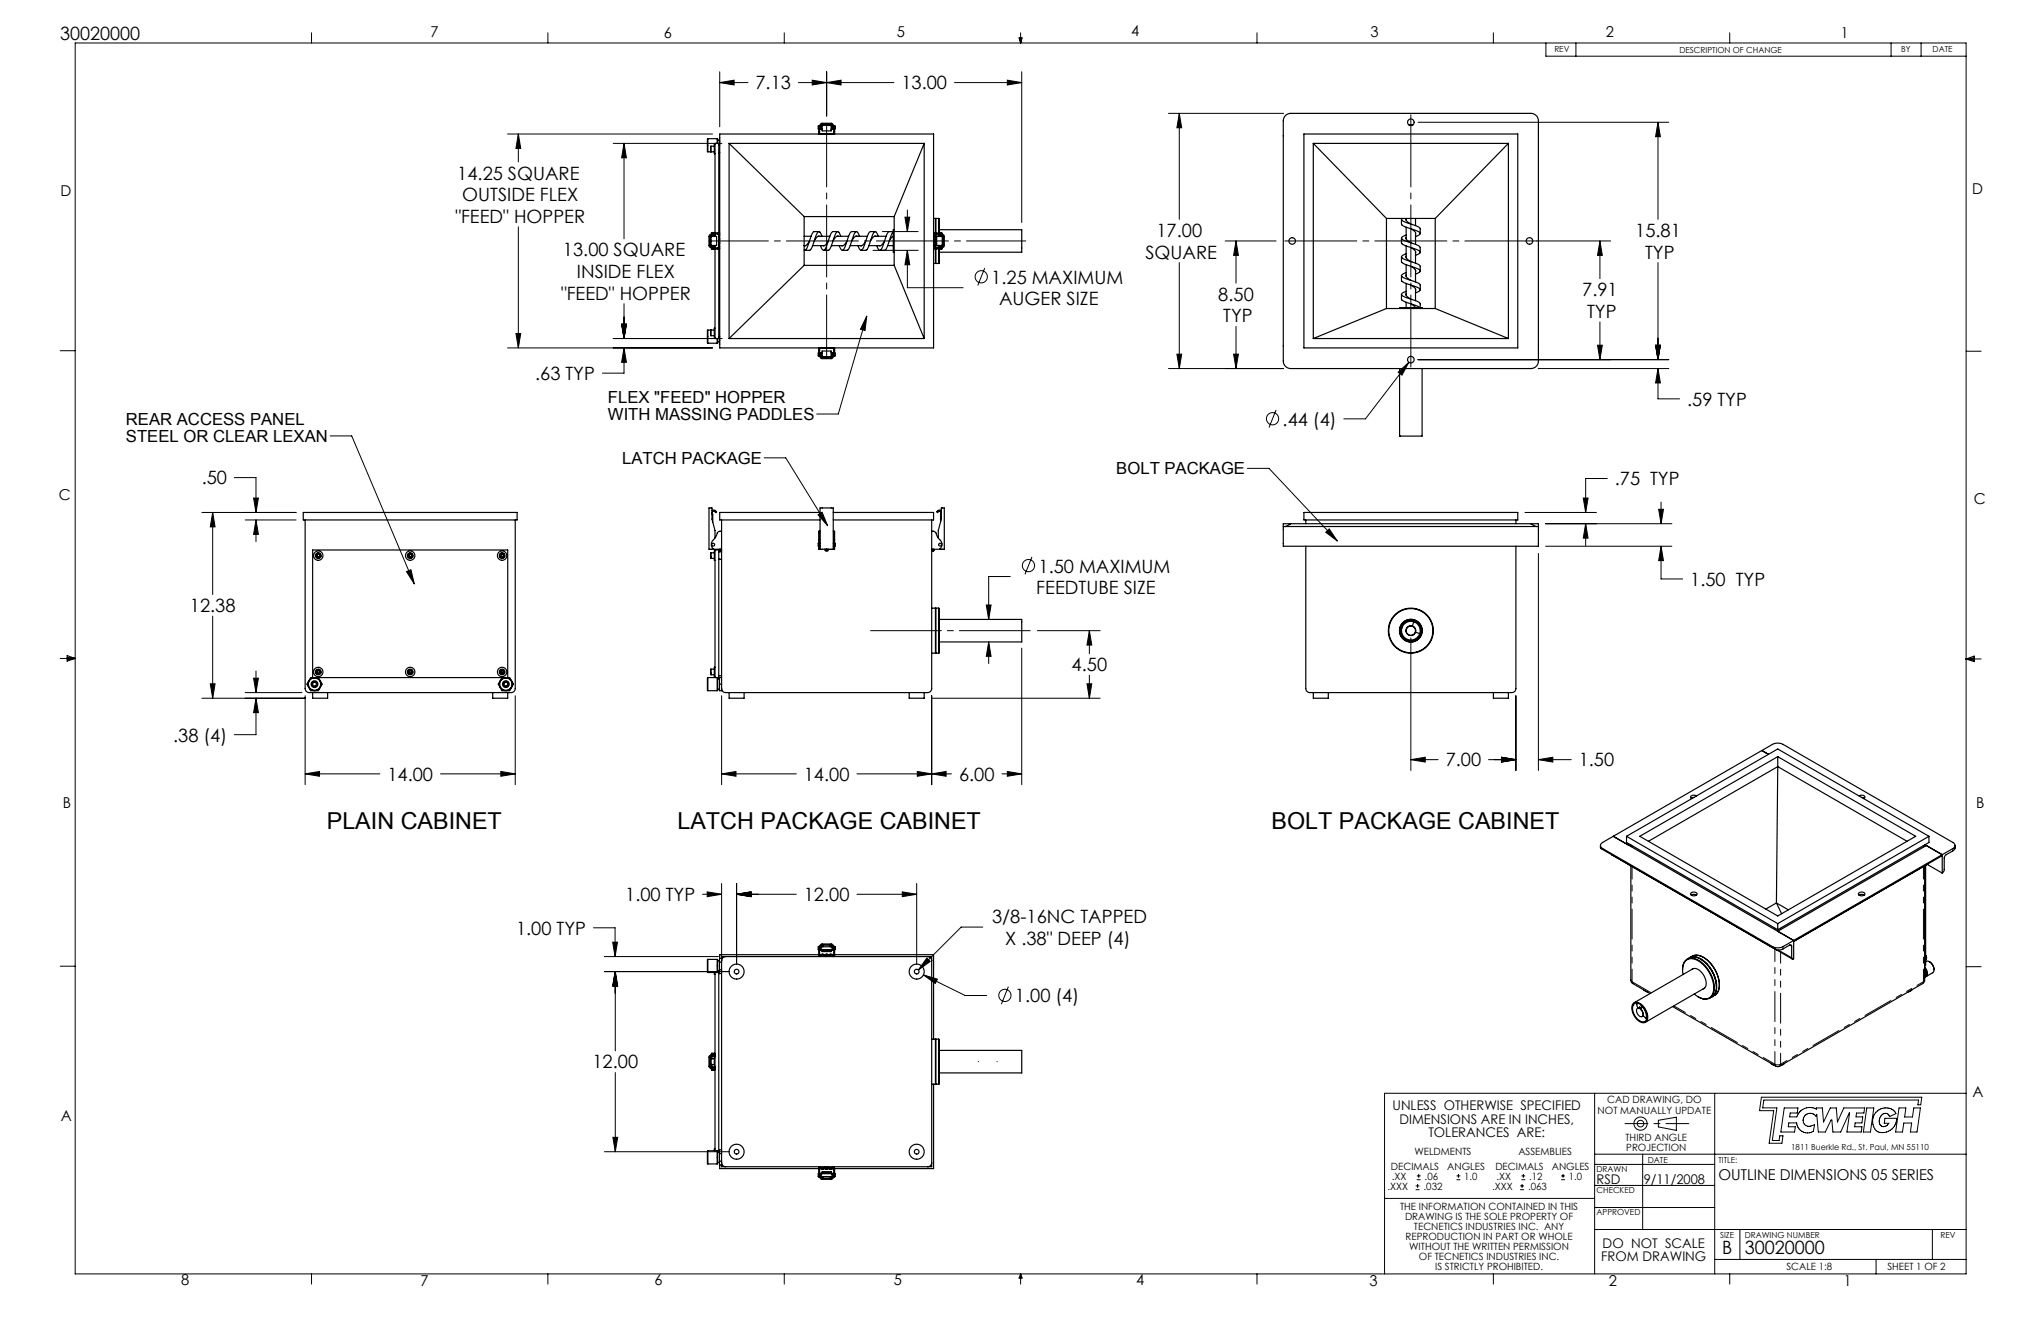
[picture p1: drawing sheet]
<svg xmlns="http://www.w3.org/2000/svg" width="432mm" height="279mm" viewBox="0 0 432 279" stroke-linecap="round" stroke-linejoin="round" font-family="sans-serif">
<g fill="none" stroke="#000" stroke-width=".21">
<path d="M15.9 9.1h400.1v260.3h-400.1zM65.9 6.9v2.2M115.9 6.9v2.2M152.3 17.5l3-.5v1zM152.3 15.2v11.6M152.3 17.5h5.9M165.9 6.9v2.2M168.9 17.5h20.2M171.8 17l3.1 .5-3.1 .5zM174.9 17.5l3-.5v1zM174.9 15.2v9.3M201.9 17.5h14.3"/>
<path d="M213.1 17l3.1 .5-3.1 .5zM215.6 8h.6l-.3 1.1zM215.7 8l.2 1.1M215.9 6.9v2.2M216.1 8l-.2 1.1M216.2 15.2v31.9M265.9 6.9v2.2M315.9 6.9v2.2M327.1 9.1v2.8h88.9M333.4 9.1v2.8M365.9 6.9v2.2M400.1 9.1v2.8"/>
<path d="M406.4 9.1v2.8M107.4 28.3h43.3M109.7 28.3l.5 3.1h-1zM109.7 28.3v6M129.7 30.3h23M132 30.3l.5 3.1h-1zM132 30.3v20.2M247.2 24h24.4M249.5 24l.5 3h-1zM249.5 24v22.4M300 25.9h53.1M350.8 25.9l.5 3h-1z"/>
<path d="M350.8 25.9v20.5M109.7 48v25.6M184.7 52.9h9.5M186.7 49h7.5M191.5 45.9h1l-.5 3.1zM192 52.9l.5 3.1h-1zM192 52.9v8h11.8M192 44.4v4.6M208.3 56.7l-1.4 3.7M249.5 55.5v22.5M259.2 51h10.8M261.5 51l.5 3h-1z"/>
<path d="M261.5 51v8.9M325.1 51h15.7M338.5 51l.5 3h-1zM338.5 51v7.9M350.8 55.5v20.6M12.7 74.2h3.2M107.4 73.6h43.3M109.2 70.5h1l-.5 3.1zM129.7 71.6h23M131.5 68.6h1l-.5 3zM132 73.6l.5 3h-1zM132 64.2v7.4"/>
<path d="M132 73.6v5.3h-4.6M183.4 66.8l-.4 3.1-1-.3zM183.4 66.8l-6.1 20.8h-4.5M247.2 78h24.4M249 74.9h1l-.5 3.1zM261 74.9h1l-.5 3.1zM261.5 69v9M295.8 78.7l2.3-2.1-1.5 2.7zM298.1 76.6l-9.2 12h-4.6M300 76.1h53.1M325.4 78h27.7M338 73h1l-.5 3.1z"/>
<path d="M338.5 68.1v8M350.3 73h1l-.5 3.1zM350.8 78l.5 3h-1zM350.8 78v6.4h4.5M416 74.3h3.1M69.8 92.2h4.6l13.3 31.3M161.7 96.8h4.5l8.9 14.4M263.9 99.1h4.6l14.4 15.3M270 86.7l-1.5 3.7M42.7 108.4h19.9M45 108.4l.5 3h-1zM45 108.4v17.3"/>
<path d="M49.6 101h4.6v7.4M51.9 110h10.7M53.7 105.3h1l-.5 3.1zM54.2 110l.5 3h-1zM54.2 110v4.5M173.1 108.9l.8-.6 1.2 2.9zM218.3 117.8l-1.5 3.7M280.5 112.6l.7-.7 1.7 2.5zM322.6 108.4h15.2M325.5 117.1v45.9M327 110.8h26.7M327 115.5h26.7"/>
<path d="M335 105.3h1l-.5 3.1zM335.5 110.8l.5 3h-1zM335.5 110.8v4.5M340 101.2h-4.5v7.2M350.9 107.7h1l-.5 3.1zM351.4 115.5l.5 3.1h-1zM351.4 115.5v7h4.6M351.4 106.2v4.6M12.7 139.3h3.2M14.2 139l1.7 .3M14.2 138.7l1.7 .6-1.7 .5zM15.9 139.3l-1.7 .2"/>
<path d="M45 130.3v17.4M86 120.9l.9-.4 .8 3zM208.7 128h1l-.5 3zM209.2 135.8l.5 3h-1zM209.2 135.8v4.5M213.7 121.9h-4.5v9.1M216.2 137.1v28.9M219.5 133.4h13.3M230.5 133.4l.5 3h-1zM230.5 133.4v4.8M298.5 134.9v28.1M416 139.4h3.1"/>
<path d="M416 139.4l1.7-.6v1.1zM416 139.4l1.7 .2M417.7 139.1l-1.7 .3M42.7 147.7h21.9M44.5 144.6h1l-.5 3.1zM51.9 146.5h12M53.7 143.4h1l-.5 3.1zM54.2 147.7l.5 3h-1zM54.2 147.7v7.7h-4.6M54.2 141.9v4.6M64.6 147.2v18.8M109 147.2v18.8"/>
<path d="M152.7 147.2v18.8M197 147.7h35.8M197.1 147.2v18.8M230 144.6h1l-.5 3.1zM230.5 142.8v4.9M320.7 147.2v15.8M64.6 163.7l3-.5v1zM64.6 163.7h15.8M93.2 163.7h15.8M106 163.2l3 .5-3 .5zM152.7 163.7l3-.5v1zM152.7 163.7h15.8"/>
<path d="M181.3 163.7h20M194.1 163.2l3 .5-3 .5zM197.1 163.7l3.1-.5v1zM212 163.7h4.2M213.1 163.2l3.1 .5-3.1 .5zM298.5 160.7l3-.5v1zM298.5 160.7h5.8M314.9 160.7h5.8M317.7 160.2l3 .5-3 .5zM325.5 160.7l3-.5v1zM325.5 160.7h6.9M125.6 196.2h4.5v6.1"/>
<path d="M129.6 199.3h1l-.5 3zM148.6 189.1h4.1M149.6 188.6l3.1 .5-3.1 .6zM152.7 186.9v16.5M155.8 189.1l3.1-.5v1.1zM155.8 186.9v17.1M155.8 189.1h12.7M181.3 189.1h12.6M190.9 188.6l3 .5-3 .6zM193.9 186.9v17.1M207.9 196.1h-4.6l-9 9M12.7 204.4h3.2"/>
<path d="M127.8 205.5h26.5M127.8 202.3h24.2M130.1 205.5l.5 3h-1zM130.1 205.5v4.6M130.2 205.5l.5 3h-1zM130.2 205.5v16.8M195.4 206.2l2.9 .9-.4 .9zM195.4 206.2l8.8 4.4h4.6M196.1 202.6l.7 .8-2.5 1.7zM213.3 208.7l-1.4 3.7M416 204.5h3.1M130.2 226.8v16.8"/>
<path d="M337.4 231.2v38.2M350.8 237l3.9-.7v2.8l-3.9-.7zM362.8 231.2v38.2M372.6 232.1h34l-.2 1.6h-.6l.1-1h-32.7l-.3 1.6h3l-.9 6.9h1.4l.1-1h.7l-.2 1.6h-2.7l1-6.9h-3.1zM377.5 234.3h2.9l-.2 1.1h-1.5l-.1 .8h1.6a2.85 2.85 0 0 1 4.1-1.6l-.1-.3h1.3l.3 3 1.4-3h1.3l.2 3 1.4-3h4.4l-.2 1.1h-1.5l-.1 .8h1.4l-.2 1.3h-1.4l-.1 .8h1.5l-.1 1.1h-3.1l.6-4-1.9 4h-1.6l-.2-2.5h-.2l-1.2 2.5h-1.5l-.3-3.7-.2 .4a1.47 1.47 0 0 0-2.2-.3 1.47 1.47 0 0 0 0 2.2l.9 .2 1-.3-.3 1.4a2.32 2.32 0 0 1-3.5-1.8h-1.7l-.1 .8h1.5l-.1 1.1h-2.9zM394.9 234.3h1.5l-.7 5.1h-1.5zM396.9 235.3a2.63 2.63 0 0 1 4.2 .2l-1.3 .7a1.07 1.07 0 0 0-1.2-.7 1.07 1.07 0 0 0-.9 1 1.11 1.11 0 0 0 0 1.3 1.11 1.11 0 0 0 1.2 .4l.7-.6h-1l.2-1.1h2.5a2.94 2.94 0 0 1-4.4 2.7 2.95 2.95 0 0 1 0-3.9zM401.8 234.3h1.4l-.3 1.9h1.7l.3-1.9h1.4l-.7 5.1h-1.4l.2-1.9h-1.6l-.3 1.9h-1.5zM416 231.2h-123.1v38.2M127.9 243.6h26.4M129.7 240.6h1l-.5 3zM292.9 253.5h44.5"/>
<path d="M299.5 251.6h.8M299.5 250.8h.8M299.7 249.5h.8M299.7 248.7h.8M299.9 250.4v.8M300.1 248.3v.8M308.1 249.5h.9M308.1 248.7h.9M308.6 248.3v.8M321.6 251.6h.8M321.6 250.8h.8M321.9 249.5h.8"/>
<path d="M321.9 248.7h.8M322 250.4v.8M322.3 248.3v.8M330.3 249.5h.8M330.3 248.7h.8M330.7 248.3v.8M337.4 244.1h78.6M337.4 255.4h25.4M337.4 250.7h25.4M337.4 246.3h25.4M347.5 244.1v15.9M65.9 269.4v2.2"/>
<path d="M115.9 269.4v2.2M165.9 269.4v2.2M215.9 269.4v2.2M215.9 269.4l.3 .9h-.6zM265.9 269.4v2.2M315.9 269.4v2.2M337.4 260h78.6M362.8 266.4h53.2M365.9 269.4v2.2M368.1 260v6.4M396.9 266.4v3M408.8 260v6.4"/>
<circle cx="207.6" cy="58.5" r="1.29"/>
<circle cx="269.2" cy="88.6" r="1.29"/>
<circle cx="217.6" cy="119.6" r="1.29"/>
<circle cx="212.6" cy="210.5" r="1.29"/>
<circle cx="347.1" cy="237.7" r=".7"/>
<circle cx="347.1" cy="237.7" r="1.4"/>
</g>
<path d="M343.8 237.7h13.5" fill="none" stroke="#000" stroke-width=".21" stroke-dasharray="15.2 1.3 1.3 1.3" stroke-dashoffset="10.4"/>
<path d="M217.9 133.4h-33.7" fill="none" stroke="#000" stroke-width=".21" stroke-dasharray="15.2 1.3 1.3 1.3" stroke-dashoffset=".3"/>
<path d="M174.9 26.1v49.8" fill="none" stroke="#000" stroke-width=".21" stroke-dasharray="15.2 1.3 1.3 1.3" stroke-dashoffset="1.8"/>
<path d="M150 51h67" fill="none" stroke="#000" stroke-width=".21" stroke-dasharray="15.2 1.3 1.3 1.3" stroke-dashoffset="2.7"/>
<path d="M325.5 51h-54M298.5 78v-54" fill="none" stroke="#000" stroke-width=".21" stroke-dasharray="15.2 1.3 1.3 1.3" stroke-dashoffset="-.3"/>
<g fill="#000">
<path d="M86 120.9l.9-.4 .8 3zM173.1 108.9l.8-.6 1.2 2.9zM183.4 66.8l-.4 3.1-1-.3zM280.5 112.6l.7-.7 1.7 2.5z"/>
<path d="M53.7 143.4h1l-.5 3.1zM54.2 147.7l.5 3h-1zM44.5 144.6h1l-.5 3.1zM45 108.4l.5 3h-1zM54.2 110l.5 3h-1zM53.7 105.3h1l-.5 3.1zM64.6 163.7l3-.5v1zM106 163.2l3 .5-3 .5zM152.7 163.7l3-.5v1zM194.1 163.2l3 .5-3 .5zM197.1 163.7l3.1-.5v1zM213.1 163.2l3.1 .5-3.1 .5zM209.2 135.8l.5 3h-1zM208.7 128h1l-.5 3zM155.8 189.1l3.1-.5v1.1zM190.9 188.6l3 .5-3 .6zM196.1 202.6l-1.8 2.5 2.5-1.7zM195.4 206.2l2.5 1.8 .4-.9zM129.7 240.6h1l-.5 3zM130.2 205.5l.5 3h-1zM130.1 205.5l.5 3h-1zM129.6 199.3h1l-.5 3zM155.8 189.1l3.1-.5v1.1zM149.6 188.6l3.1 .5-3.1 .6zM132 30.3l.5 3.1h-1zM131.5 68.6h1l-.5 3zM109.7 28.3l.5 3.1h-1zM109.2 70.5h1l-.5 3.1zM131.5 68.6h1l-.5 3zM132 73.6l.5 3h-1zM191.5 45.9h1l-.5 3.1zM192 52.9l.5 3.1h-1zM335.5 110.8l.5 3h-1zM335 105.3h1l-.5 3.1zM350.9 107.7h1l-.5 3.1zM351.4 115.5l.5 3.1h-1zM298.5 160.7l3-.5v1zM317.7 160.2l3 .5-3 .5zM317.7 160.2l3 .5-3 .5zM325.5 160.7l3-.5v1zM295.8 78.7l.8 .6 1.5-2.7zM338 73h1l-.5 3.1zM338.5 51l.5 3h-1zM350.3 73h1l-.5 3.1zM350.8 25.9l.5 3h-1zM350.3 73h1l-.5 3.1zM350.8 78l.5 3h-1zM249 74.9h1l-.5 3.1zM249.5 24l.5 3h-1z"/>
<path d="M230 144.6h1l-.5 3.1zM230.5 133.4l.5 3h-1zM171.8 17l3.1 .5-3.1 .5zM152.3 17.5l3-.5v1zM213.1 17l3.1 .5-3.1 .5zM174.9 17.5l3-.5v1zM261.5 51l.5 3h-1zM261 74.9h1l-.5 3.1z"/>
</g>
<g fill="none" stroke="#000" stroke-width=".25">
<path d="M149.8 29.3v2.8M149.8 32.1h1.3M149.8 29.3h1.9M150.3 31l.1-.1v1.2zM150.4 30.9h.7M151.3 30.5h-.2v2h.2M151.7 29.3v1M151.7 29.3l.1 1M151.8 29.7h.4M152.1 30.7h.2M152.1 32.3h.2M152.2 29.9h.1"/>
<path d="M152.3 29.1l-.1 1.6M152.3 28.3h45.2v45.3h-45.2zM154.2 30.3v41.3M154.2 30.3h41.3M154.2 30.3l15.9 15.5M173.2 27.8v.5M173.2 27.1v.7M173.2 27.1v-.5h.2v.5M173.2 26.7v.6M173.2 27.8h.2M173.2 27.1h.2M173.4 27.8v.5"/>
<path d="M173.4 27.1v.7M173.4 26.7h.1M173.4 27.3h.1M173.5 26.7h.2M173.6 26.2l.3-.1h2.1l.3 .3v.9h-.3v-.8l-.2-.2h-1.9l-.2 1h-.2zM173.7 26.7h.2M173.7 27.3h.2M173.8 28.3h-.2M173.8 28.3h.1M173.8 28.3h.5M173.9 26.5h1.9v1.2h-1.9zM174.1 26.3v.2"/>
<path d="M174.3 28.3h.1M174.6 28.3h-.1M174.6 28.3h.1M174.6 28.3h.5M174.7 26.5l.2-.1 .2 .1M175.1 28.3h.1M175.1 28.3h.2M175.5 28.3h-.1M175.5 28.3h.1M175.5 28.3h.5M175.7 26.3v.2M175.8 26.7h.2"/>
<path d="M175.8 27.3h.2M176 28.3h.1M176 26.7h.3M176.3 26.7h.1M176.3 27.3h.1M176.4 27.8v.5M176.4 27.1v.7M176.4 27.1v-.5h.2v.5M176.4 27.8h.2M176.4 27.1h.2M176.6 27.8v.5M176.6 27.1v.7"/>
<path d="M176.6 26.7v.6M195.5 30.3v41.3M195.5 30.3l-6.3 15.5M271.9 24.5l.6-.4 .6-.1h50.8a1.59 1.59 0 0 1 1.6 1.6v50.8a1.59 1.59 0 0 1-1.6 1.6h-50.8a1.59 1.59 0 0 1-1.6-1.6v-50.8zM275.9 28.3h45.2v45.3h-45.2zM277.8 30.3h41.3M277.8 30.3v41.3M277.8 30.3l15.5 15.9M298.1 26.4h.8M298.2 26.5h.6M319.1 30.3v41.3M319.1 30.3l-15.5 15.9"/>
<path d="M150.2 50.2h.2M150.2 51.8h.2M150.4 50h1.2v1.9h-1.2zM150.4 50.8l-.1 .2 .1 .2M150.6 49.3h.6M150.6 52.6h.6M150.6 49.5v.1M150.6 49.8v.2M150.6 51.9v.2M150.6 52.4v.1M150.6 49.6v.2M150.6 52.1v.3"/>
<path d="M151 49.5h.7M151 49.3h.7M151 52.5h.7M151 52.6h.7M151 49.3h-.5v.2h.5M151 52.5h-.5v.1h.5M151 49.3v.2M151 52.5v.1M151.2 52.1l.1-.2v.6M151.2 49.5v.1M151.2 49.8v.2M151.2 52.4v.1"/>
<path d="M151.2 50h.1M151.3 49.8h-.9l-.2 .2 .1 2 1 .1M151.3 49.6h-1l-.3 .4 .1 2.2 .3 .2h.9M151.3 49.3v-19h.8v19M151.3 49.5v.5M151.3 52.6v19h.8v-19M151.7 49.5h.6M151.7 49.3h.6M151.7 52.5h.6M151.7 52.6h.6M151.7 49.3v.2M151.7 52.5v.1"/>
<path d="M152.1 49.5v3M152.2 50.3l.1 .2M152.2 51.2l.1 .1M152.2 52.1l.1 .1M152.2 49.9h.1M152.2 50.7h.1M152.2 51.6h.1M152.2 50.3h.1M152.2 51.2h.1M152.2 52.1h.1M152.2 49.9v.4M152.2 50.7v.5"/>
<path d="M152.2 51.6v.5M152.3 49.7l-.1 .2M152.3 50.6l-.1 .1M152.3 51.5l-.1 .1M170.1 50h1.5M170.1 45.8h19.1M170.1 45.8v10.3M170.1 56.1l-15.9 15.5M170.1 56.1h19.1M171.3 51a1.32 1.32 0 0 1-1.2 1h.3M171.3 51h.1M171.9 52h1.4"/>
<path d="M173.1 50h.2M173.2 49h-.9a4.8 4.8 0 0 0-1.3 2.7l-.2 .5a.75 .75 0 0 1-.6 .7h-.1M173.5 52h.9M173.9 50l-.1-.3a.75 .75 0 0 0-.6-.7l-.5 .8-1.2 3-.2 .1h-1M175.2 51a1.31 1.31 0 0 1-1.1 1M175.2 51h.1M175.6 50h-2.1a.77 .77 0 0 0-1 .6l-.2 .4M175.9 52h2.5M177.1 50h2.4M177.2 49h-1a4.8 4.8 0 0 0-1.2 2.7l-.2 .5a.75 .75 0 0 1-.6 .7l-.6-.9M177.4 50a.78 .78 0 0 0-.9 .6l-.3 .4M177.9 50l-.1-.3a.75 .75 0 0 0-.7-.7l-.5 .8-1.1 3-.2 .1h-1.1"/>
<path d="M179.2 51a1.31 1.31 0 0 1-1.1 1M179.9 52h2.4M181 50h2.5M181.2 49h-1a4.8 4.8 0 0 0-1.3 2.7l-.1 .5a.75 .75 0 0 1-.7 .7l-.5-.9M181.3 50a.78 .78 0 0 0-.9 .6l-.2 .4M181.8 50v-.3a.75 .75 0 0 0-.7-.7l-.5 .8-1.2 3-.1 .1h-1.1M183.2 51a1.31 1.31 0 0 1-1.2 1M183.8 52h2.5M185 50h2.5M185.2 49h-1a4.8 4.8 0 0 0-1.3 2.7l-.2 .5a.75 .75 0 0 1-.6 .7l-.6-.9M185.3 50a.78 .78 0 0 0-.9 .6l-.2 .4M185.8 50l-.1-.3a.75 .75 0 0 0-.6-.7l-.5 .8-1.2 3-.2 .1h-1"/>
<path d="M187.1 51a1.31 1.31 0 0 1-1.1 1M187.1 51h.1M187.8 52h1.2M189 50h.1M189 49l-.5 .8-1.1 3-.2 .1h-1.1M189 50l-.9 1M189 49h-.9a4.8 4.8 0 0 0-1.2 2.7l-.2 .5a.75 .75 0 0 1-.6 .7l-.6-.9M189.2 48.6h-.2v4.7h.2M189.2 56.1l6.3 15.5M189.2 45.8v10.3M197.5 51.5l.1 .1M197.5 49.7l.1 .2"/>
<path d="M197.5 50.6l.1 .1M197.5 49.5h1.3M197.5 49.3h.5M197.5 52.5h.5M197.5 52.6h.5M197.5 46.2h.4v3.1M197.6 51.6v.5M197.6 52.1h.1M197.6 49.9v.4M197.6 50.3h.1M197.6 50.7v.5M197.6 51.2h.1"/>
<path d="M197.6 52.1l-.1 .1M197.6 50.3l-.1 .2M197.6 51.2l-.1 .1M197.6 51.6h.1M197.6 49.9h.1M197.6 50.7h.1M197.9 52.6v3.1h-.4M197.9 49.5v3M197.9 55.6l.1 .1M198 52.6v3.1M198 46.2v3.1M198 46.2h.6"/>
<path d="M198 55.7h.6M198 46.2l-.1 .1M198 49.3h.8M198 52.5h.8M198 52.6h.8M198 49.3v3.2M198 52.5v.1M198.2 50h1.2v1.9h-1.2zM198.5 49.6h.9l.3 .2 .1 2.1-.3 .4-1 .1v-.3h.9l.1-.2v-2l-1-.1zM198.6 49.2l.6 .1M198.6 49.2v.1M198.6 49.5v.1"/>
<path d="M198.6 49.8v.2M198.6 51.9v.2M198.6 52.4v.1M198.6 52.6v.2M198.6 52.8v2.9M198.6 46.2v3M198.6 46.2l.1 3M198.7 48.6h17.5v4.7h-17.5M198.7 52.8l-.1 2.9M198.8 49.3h.5v.2h-.5M198.8 52.5h.5v.1h-.5M198.8 49.3v.2"/>
<path d="M198.8 52.5v.1M199.1 49.6v.2M199.1 52.1v.3M199.2 52.6l-.6 .2M199.2 49.5v.1M199.2 49.8v.2M199.2 51.9v.2M199.2 52.4v.1M199.4 50.8l.1 .2-.1 .2M199.4 50.2h.1M199.4 51.8h.1M293.3 46.2h10.3"/>
<path d="M293.3 46.2v19.1M296.5 46.4v1a7.2 7.2 0 0 0 3 1.3l.7 .4 .3 .3-.3 .3-.7 .3M296.5 50.4v1a7.2 7.2 0 0 0 3 1.3l.7 .3 .3 .4-.3 .3-.7 .3M296.5 54.3v1.1a7.2 7.2 0 0 0 3 1.3l.7 .3 .3 .3-.3 .4-.7 .3M296.5 58.3v1a7.2 7.2 0 0 0 3 1.3l.7 .4 .3 .3-.3 .3-.7 .3M296.6 46.2l-.1 .2a7.2 7.2 0 0 0 3 1.3l.9 .5 .1 1.2M297.5 57.6l-.8 .4-.2 .3a7.2 7.2 0 0 0 3 1.4l.9 .5 .1 1.1M297.5 53.7l-.8 .3-.2 .4a7.2 7.2 0 0 0 3 1.3l.9 .5 .1 1.1M297.5 49.7l-.8 .4-.2 .3a7.2 7.2 0 0 0 3 1.3l.9 .5 .1 1.1M297.5 46.6v-.4l-.1 .1a1.48 1.48 0 0 0 1.1 1.1M297.5 50.2l-.1 .1a1.48 1.48 0 0 0 1.1 1.1M297.5 54.2l-.1 .1a1.48 1.48 0 0 0 1.1 1"/>
<path d="M297.5 58.2h-.1a1.48 1.48 0 0 0 1.1 1.1M297.5 48.1v1.3M297.5 49.6v1M297.5 52v2.5M297.5 56v2.5M297.5 60v2.5M298.5 56.3l.3 .2a.88 .88 0 0 1 .7 1M298.5 51.4h.1M298.5 47.4h.1M298.5 48.4l.3 .2a.89 .89 0 0 1 .7 1v2.1M298.5 52.4l.3 .1a.88 .88 0 0 1 .7 1M298.5 55.3h.1"/>
<path d="M299.5 46.2v1.5M299.5 49.2v.2M299.5 53.2v2.5M299.5 57.2v2.4M303.6 46.2v19.1M149.8 69.8v2.8M149.8 72.6h1.9M149.8 69.8h1.3M150.3 69.9l.1-.1v1.2zM150.4 71h.7M151.3 69.4h-.2v2h.2M151.7 71.6v1"/>
<path d="M151.8 71.6l-.1 1M151.8 72.3h.4M152.1 71.2h.2M152.2 71.2l.1 1.6M152.2 72h.1M154.2 71.6h41.3M173.2 73.6v.5M173.2 74.1v.8M173.2 74.9v.4h.2v-.4M173.2 74.7v.6M173.2 74.1h.2M173.2 74.9h.2"/>
<path d="M173.4 73.6v.5M173.4 74.1v.8M173.4 75.3h.1M173.4 74.7h.1M173.5 74.6h.2v.8l.2 .2h2l.1-1h.3v1l-.5 .3-2-.1-.3-.3zM173.5 75.2h.2M173.6 73.6h.2M173.7 75.3h.2M173.7 74.7h.2M173.8 73.6h.1M173.8 73.6h.5M173.9 74.2h1.9v1.2h-1.9z"/>
<path d="M174.1 75.4v.2M174.3 73.6h.1M174.4 73.6h-.1M174.5 73.6h.1M174.6 73.6h.1M174.6 73.6h.5M174.7 75.4l.2 .1 .2-.1M175.1 73.6h.1M175.3 73.6h-.2M175.4 73.6h.1M175.5 73.6h.1M175.5 73.6h.5"/>
<path d="M175.7 75.4v.2M175.8 75.3h.2M175.8 74.7h.2M176 73.6h.1M176 75.2h.3M176.1 73.6h-.1M176.3 75.3h.1M176.3 74.7h.1M176.4 73.6v.5M176.4 74.1v.8M176.4 74.9v.4h.2v-.4M176.4 74.1h.2"/>
<path d="M176.4 74.9h.2M176.6 73.6v.5M176.6 74.1v.8M176.6 74.7v.6M277.8 71.6h41.3M293.3 65.3l-15.5 6.3M293.3 65.3h10.3M296.1 78v14.2h4.8v-14.2M296.1 65.3v-.2h4.8v.2M296.5 62.3v1a7.2 7.2 0 0 0 3 1.3l.9 .5M297.5 61.6l-.8 .4-.2 .3a7.2 7.2 0 0 0 3 1.3l.9 .5 .1 1M297.5 62.1l-.1 .1a1.48 1.48 0 0 0 1.1 1.1"/>
<path d="M297.5 63.9v1.2M298.5 60.3l.3 .2a.88 .88 0 0 1 .7 1M298.5 64.3l1 .8M299.5 61.1v2.5M303.6 65.3l15.5 6.3M64.2 108.4h45.2v1.6h-45.2zM64.6 110v35.6a.86 .86 0 0 0 .8 .9h42.7a.86 .86 0 0 0 .9-.9v-35.6M67.1 117.2h.4l.2 .3-.2 .3h-.3l-.2-.2zM86.6 117.2h.3l.2 .3-.1 .3h-.4l-.2-.2zM106 117.2h.4l.2 .3-.2 .3h-.3l-.2-.2zM150.4 116.9v1.2M150.4 118.1h.7"/>
<path d="M150.4 116.9h.7M150.6 108l.5-.1 .5 .3-.2 .2-.2-.2a.32 .32 0 0 0-.3 0 .32 .32 0 0 0-.2 .3v.3M150.6 108.8h.1M150.7 108.8h.1v1.6M151.3 113.8v-1.6l-.7-2.4v-2.4h-.6v8.8h2.7M151.3 116.5h-.2v1.2a.62 .62 0 0 0 .2 .8M152.1 118.3h.6M152.1 116.7h.6M152.2 116.2v.2M152.2 116.4h.1M152.5 116.2v.4l-.3-.2M152.5 116.4h.2"/>
<path d="M152.7 112.4h-.1a.92 .92 0 0 0-1 .9l-.4 .5a1.46 1.46 0 0 0-.2 2.4M152.7 110v36.1h-.5v-2.8h.5M173.2 114.1v.9M173.2 115.3v.9h.2M173.2 114.9v.6M173.2 112.7v1.4M173.2 115h.2M173.2 114.1h.2M173.2 115.3h.2M173.2 115v.3M173.2 112.7h.2M173.4 114.1v.9"/>
<path d="M173.4 115.3v.9M173.4 112.7v1.4M173.4 112.4v.3M173.4 112.4h-.2v.3M173.4 112.4h.1M173.4 116.2h.1M173.4 115.5h.1M173.4 114.9h.1M173.4 115v.3M173.5 116.2v-8.8h2.8v8.8M173.5 116.2h2.8M173.5 108.4h-21.2v1.6h21.2"/>
<path d="M174.5 116.2a.43 .43 0 0 0 .4 .4 .43 .43 0 0 0 .4-.4M174.6 116.2h.2M174.8 116.2l.1 .2v-.2M174.8 116.2h.1M174.9 116.2h.1M174.9 116.2h-.1M175.1 116.2h-.2M176.3 112.4h.1M176.3 116.2h.1M176.3 108.4h21.2v1.6h-21.2M176.3 115.5h.1M176.3 114.9h.1"/>
<path d="M176.4 114.1v.9M176.4 115.3v.9M176.4 112.7v1.4M176.4 112.4v.3M176.4 112.4h.2v.3M176.4 115h.2M176.4 114.1h.2M176.4 115.3h.2M176.4 115v.3M176.4 112.7h.2M176.6 114.1v.9M176.6 115.3v.9h-.2"/>
<path d="M176.6 114.9v.6M176.6 112.7v1.4M176.6 115v.3M197.1 112.4a.92 .92 0 0 1 1.1 .9l.3 .5a1.46 1.46 0 0 1 .3 2.4M197.1 110v35.6a.86 .86 0 0 1-.8 .9h-42.8a.86 .86 0 0 1-.8-.9M197.1 116.4h.2M197.3 116.2v.4l.3-.2M197.6 116.4h.1M197.6 116.2v.2M198.5 113.8v-1.6l.6-2.4v-2.4h.7v8.8h-2.7M199.1 108.8h-.1v1.6M199.1 108.8h.1"/>
<path d="M199.1 108l-.4-.1-.5 .3 .1 .2 .3-.2a.32 .32 0 0 1 .3 0 .32 .32 0 0 1 .2 .3v.3M271.5 111.4h.3M271.5 111.4v4.1h54v-4.1M271.8 111.4h53.3M273.1 110.8l-1.3 .6M273.1 110.8h-1.6v.6M273.1 110.8h50.8M275.9 108.4h45.2v1.6h-45.2zM276.3 115.5v30.1a.86 .86 0 0 0 .8 .9h42.7a.86 .86 0 0 0 .9-.9v-30.1M276.3 110v.8M320.7 110v.8M323.9 110.8l1.2 .6"/>
<path d="M323.9 110.8h1.6v.6M325.1 111.4h.4M197.1 128.6h.8v9.6h-.8M197.9 138.1l.1 .1M198 128.6v9.6M198 128.6h.6M198 138.2h.6M198 128.6l-.1 .1M198.6 128.6v9.6M198.7 131h17.5v4.8h-17.5M298.8 132.4a1.04 1.04 0 0 1 .7 1.3M298.8 132.4a1.04 1.04 0 0 0-1.3 .7 1.04 1.04 0 0 0 .7 1.3 1.04 1.04 0 0 0 1.3-.7"/>
<path d="M299.1 131.5a1.99 1.99 0 0 1 1.3 2.5M299.1 131.5l-.3 .9M299.1 131.5a1.98 1.98 0 0 0-2.5 1.3 1.98 1.98 0 0 0 1.3 2.5 1.98 1.98 0 0 0 2.5-1.3M299.5 133.7l.9 .3M66.1 146.5v1.2h3.2v-1.2M66.1 143.3v-27h41.3v27M66.5 143.3h-.8l-.8 1.4 .8 1.4h1.6l.8-1.4-.8-1.4M66.6 143.3h40.4M67.1 141.8h.4l.2 .3-.2 .3h-.3l-.2-.2zM86.6 141.8h.3l.2 .3-.1 .3h-.4l-.2-.2zM104.2 146.5v1.2h3.2v-1.2M106 141.8h.4l.2 .3-.2 .3h-.3l-.2-.2z"/>
<path d="M106.2 143.3l-.8 1.4 .8 1.4h1.6l.8-1.4-.8-1.4h-.7M149.8 143.3v2.8M149.8 143.3h2.3v-27h-.8v27M149.8 146.1h1.9M150.4 141.5v1.2M150.4 142.7h.7M150.4 141.5h.7M151.3 141.1h-.2v1.2a.62 .62 0 0 0 .2 .8M151.7 143.3v2.8zM151.8 145.8h.4M151.8 143.6h.4M152.1 142.9h.6"/>
<path d="M152.2 144.7h.5M152.7 145.7h.1M154.2 146.5v1.2h3.2v-1.2M192.3 146.5v1.2h3.2v-1.2M277.8 146.5v1.2h3.2v-1.2M315.9 146.5v1.2h3.2v-1.2M372.7 158.7l1.4 .9M338.6 178.8v.6l.5 .1M338.7 179.5l40.5 23.3M339.1 179.5l35.9 20.7M341.3 176.9l33.7-19.5a2.48 2.48 0 0 1 2.2 0l35.9 20.8a.68 .68 0 0 1 .5 .6 .68 .68 0 0 1-.5 .7l-2.2 1.3M341.3 176.9l-2.2 1.3a.68 .68 0 0 0-.5 .6 .68 .68 0 0 0 .5 .7"/>
<path d="M341.3 176.9l38.2 22M344.1 176.9l32 18.5M344.1 176.9l32-18.5 32 18.5M344.1 176.9v1.3l32 18.4M345 178.7l-.3 .1M345 178.7v.3M346.9 176.9l29.2-16.9 29.2 16.9-29.2 16.8zM358.3 168.7l-.5 .1M358.9 168.3a.77 .77 0 0 0-1.2 .4l.2 .2M376.1 160v2.1M376.1 162.1l-.3 28.9M376.1 162.1l27.4 15.8"/>
<path d="M376.1 162.1l-27.4 15.8M393.3 168.3a.77 .77 0 0 1 1.2 .4l-.2 .2M393.9 168.7l.5 .1M407.2 178.7v.3M407.3 178.7l3.6 2.1M407.5 178.8l-31.4 18.2 3.4 1.9M408.1 176.9v1.3l-32 18.4M408.1 176.9l-32 18.5M413.6 178.8v.6l-.2 .4-1.7 1-.3 .4-.1 2.8-.4 .7M173.6 199.8l.3-.1h2.1l.3 .3v.9h-.3v-.8l-.2-.2h-1.9l-.2 1h-.2zM174.1 199.9v.3M175.7 199.9v.3"/>
<path d="M341 180.8h.1M345 183.1v24.3l.4 .6 3.7 2.1M357.8 188.9a.77 .77 0 0 1 1.2 .3 .76 .76 0 0 1-.7 .3 .76 .76 0 0 1-.6-.5zM357.8 189.3l.6-.1 .5 .1M375.8 191l2.5 1.4M375.8 191l-2.2 1.3M375.8 191l1.1 2.3M376.1 195.4v1.2M379.5 198.9v3.9a.26 .26 0 0 1-.3 0 .26 .26 0 0 1-.1-.2v-2.5a.26 .26 0 0 0-.2-.2 .26 .26 0 0 0-.3 0l-1.8 1a1.51 1.51 0 0 1-1.8-.7M379.5 198.9l-2.3 1.3a2.48 2.48 0 0 1-2.2 0M393.3 188.9a.77 .77 0 0 1 1.2 .3 .76 .76 0 0 1-.7 .3 .76 .76 0 0 1-.6-.5zM393.3 189.3l.6-.1 .5 .1"/>
<path d="M407.2 183.1v24.2l-.2 .5-30.5 17.7-.4 .1-.4-.1-21.8-12.6M407.4 183v21.2l-.2 .1M407.7 182.8l3.2 1.9M407.8 182.7h.1M410.9 180.8l-.1 .2-31.3 18.1M410.9 180.8l-31.4 18.1M410.9 180.8v3.9M149.8 202.9v2.8M149.8 205.7h1.9M149.8 202.9h1.9M151.1 205.7v.4h.2M151.3 205.7v37.7"/>
<path d="M151.7 202.9v2.8M151.8 205.4h.4M151.8 203.2h.4M152.1 205.4v38.3M152.1 205.9h.6M152.2 205.1h.5M152.2 203.5h.5M152.7 202.7h-.5v3.2M153.5 202.3a.86 .86 0 0 0-.8 .9M173.2 200.6v1.5l.3 .2M173.2 200.6v-.4h.2v.4M173.2 200.2v.7"/>
<path d="M173.2 201.9h-20.9v.8M173.2 200.6h.2M173.4 200.6v1.5h1.1M173.4 200.9h.1M173.4 200.2h.1M173.4 201.9h.2M173.7 200.9h2.3M173.7 200.2h2.3M173.8 201.9l-.2 .2M173.8 201.9h.1M173.8 201.9h.5M173.9 200.9v.4h1.9v-.4"/>
<path d="M173.9 201.1h1.9M174.1 200.1h-.2v.1M174.3 201.9h.1M174.3 201.9l.1 .1M174.4 201.9h.1M174.4 202v.1M174.5 202.1h.8M174.6 202.1v.2M174.6 201.9l-.1 .1M174.6 201.9h.1M174.6 201.9h.5M174.7 202.1v.2"/>
<path d="M175.1 202.1v.2M175.1 201.9h.1M175.1 201.9l.2 .1M175.2 202.1v.2M175.3 201.9h.1M175.3 202v.1M175.5 201.9l-.2 .1M175.5 201.9h.1M175.5 201.9h.5M175.7 200.1h.1v.1M176 201.9h.1M176 201.9l.2 .2"/>
<path d="M176.1 201.9h.3M176.3 200.9h.1M176.3 200.2h.1M176.4 200.6v1.5h-1.1M176.4 200.6v-.4h.2v.4M176.4 200.6h.2M176.6 200.6v1.5l-.3 .2M176.6 200.2v.7M176.6 201.9h20.9v17.9M196.3 202.3a.86 .86 0 0 1 .8 .9M197.1 219.8h.8v9.5h-.8M198 219.8v9.5"/>
<path d="M198 219.8h.6M198 219.8l-.1 .1M198.6 219.8v9.5M345.6 212.2a1.86 1.86 0 0 1 2.4 1.2 2.14 2.14 0 0 1 .1 2.8 2.32 2.32 0 0 1-2.6-1.8 2.07 2.07 0 0 1 .1-2.2zM345.7 212.3a1.81 1.81 0 0 1 2.3 1.3 1.89 1.89 0 0 1 0 2.5 2.43 2.43 0 0 1-2.5-2.2l-.1-.8zM346.4 213.3a1.1 1.1 0 0 1 1 .5 1.1 1.1 0 0 1 0 1.2 1.17 1.17 0 0 1-1-1.7zM346.4 213.3l.5-.3 .2 .5M346.4 212.2a.83 .83 0 0 0 .1 1M347.1 212.5l.3 .4M347.1 213.5a1.47 1.47 0 0 1 .5 1.3l.7 .6M347.4 212.9a2.82 2.82 0 0 1 .9 2.5M347.4 212.9l-.3 .6"/>
<path d="M347.7 214.9l-.3 .1M347.7 209.3l.8 .5M348.3 215.4h.1M348.4 215l-.1 .4M356 205.1a2.05 2.05 0 0 1 .9-2.2 2.05 2.05 0 0 1 2.3 .1 6.9 6.9 0 0 1 3.3 7.1 2.02 2.02 0 0 1-3.2 .7M356.1 206.1a2.52 2.52 0 0 1 1.4-3.3 5 5 0 0 1 4.4 3.4 4.1 4.1 0 0 1-.1 4.7 2.73 2.73 0 0 1-3.3-.7M357 202.9a2.66 2.66 0 0 1 3.5 .4 6.7 6.7 0 0 1 2.4 6.7l-.5 .7-.7 .4M357.9 205.1a1.79 1.79 0 0 1 2.4 1 2.3 2.3 0 0 1 .2 3l-.2 .1M358 202.2a3.2 3.2 0 0 1 3.6 1.2 6.6 6.6 0 0 1 2 6.1l-.3 .5-.5 .5M358 202.2l-.6 .4a2.92 2.92 0 0 1 3.4 .9 6.7 6.7 0 0 1 2.2 6.4l-.3 .5-.5 .4 .6-.3M358 202.2a2.94 2.94 0 0 1 3.4 1 6.7 6.7 0 0 1 2.1 6.4l-.7 .9M358.2 204.9l-12.5 7.2"/>
<path d="M359.8 202.8a7.3 7.3 0 0 1 3.3 5.9M360.6 209l-12.5 7.2M404.5 209.3l-.8 .5M407.2 204.5a1.41 1.41 0 0 1 .2 2.1h-.1M407.2 204.7a1.34 1.34 0 0 1 .2 1.8M407.2 205l.3 .9M407.2 206.2l.1 .2M407.2 205.2l.4 1M407.3 206.4l-.1 .1M407.4 203.4a1.52 1.52 0 0 1 1.8 1.8l-.2 .5-1.5 .8M407.6 206.2l-.3 .2M407.6 206.2l-.4 .6"/>
<path d="M407.6 202.6l-.2-.5a.52 .52 0 0 1 0 .8M408.2 203.4h.1a2.01 2.01 0 0 1 .9 1.7M150.2 225.3h.4M150.2 223.8h.4M150.4 224v1.1M150.4 225.1h.7M150.4 224h.7M150.4 225.3v.2h.2M150.6 226.2h.6M150.6 222.9h.6M150.6 223.1v.1M150.6 223.4v.6"/>
<path d="M150.6 225.1v.6M150.6 225.9v.1M150.6 223.6h-.2v.2M151 226h-.5v.2h.5M151 222.9h-.5v.2h.5M151 222.9v.2M151 226v.2M151 226.2h.3M151 226h.3M151 223.1h.3M151 222.9h.3M151.2 223.1v.1"/>
<path d="M151.2 223.4v.2M151.2 225.5v.2M151.2 225.9v.1M151.3 223.2h-1l-.3 .4 .1 2.1 .3 .2h.9M151.3 223.4h-.9l-.2 .2 .1 2 1 .1M151.3 223.6a.67 .67 0 0 0-.2 .8v1.1h.2M197.5 229.3v17.9h-20.9M197.9 229.2l.1 .1M198 229.3h.6M198.7 222.2h17.5v4.7h-17.5M207 224.5h.1M211 224.5h.1"/>
<path d="M374.7 224.9l.8 .5M377.6 224.9l-.8 .5M149.8 243.4v2.8M149.8 246.2h1.9M149.8 243.4h1.9M151.3 243h-.2v.4M151.7 243.4v2.8M151.8 245.9h.4M151.8 243.7h.4M152.2 245.6h.5M152.2 244h.5M152.3 246.4v.8h20.9"/>
<path d="M152.7 245.9a.86 .86 0 0 0 .8 .9h42.8a.86 .86 0 0 0 .8-.9M152.7 243.2h-.5v3.2h.5M153.4 246.8h-.7v-44.5h44.4v44.5h-.8M173.2 248.5v.4h.2v-.4M173.2 248.2v.7M173.2 248.5h.2M173.4 248.2h.1M173.4 248.9h.1M173.4 247.2h.2M173.5 248.2h.2v.8l.2 .2h2l.1-1h.3v1l-.5 .2h-2l-.3-.3zM173.5 246.8l-.3 .2v1.5M173.6 247l.2 .2"/>
<path d="M173.7 248.2h2.3M173.7 248.9h2.3M173.8 247.2h.1M173.8 247.2h.5M173.9 248.9v.1h.2M173.9 248.2v-.4h1.9v.4M173.9 248h1.9M174.1 248.9v.3M174.3 247.2h.1M174.4 247.2h.1M174.4 247.1l-.1 .1M174.4 247v.1"/>
<path d="M174.5 247.1l.1 .1M174.5 247h.8M174.5 247h-1.1v1.5M174.6 246.8v.2M174.6 247.2h.1M174.6 247.2h.5M174.7 246.8v.2M175.1 246.8v.2M175.1 247.2h.1M175.2 246.8v.2M175.3 247.2h.1M175.3 247.1l-.2 .1"/>
<path d="M175.3 247h1.1v1.5M175.3 247v.1M175.3 247.1l.2 .1M175.5 247.2h.5M175.5 247.2h.1M175.7 248.9v.3M175.8 248.9v.1h-.1M176 247.2h.1M176.1 247.2h.3M176.2 247l-.2 .2M176.3 246.8l.3 .2v1.5M176.3 248.2h.1"/>
<path d="M176.3 248.9h.1M176.4 248.5v.4h.2v-.4M176.4 248.5h.2M176.6 248.2v.7"/>
<circle cx="298.5" cy="25.9" r=".69"/>
<circle cx="273.4" cy="51" r=".69"/>
<circle cx="323.6" cy="51" r=".69"/>
<circle cx="298.5" cy="76.1" r=".69"/>
<circle cx="67.3" cy="117.5" r=".3"/>
<circle cx="67.3" cy="117.5" r=".52"/>
<circle cx="67.3" cy="117.5" r=".99"/>
<circle cx="67.3" cy="117.5" r=".6"/>
<circle cx="86.8" cy="117.5" r=".3"/>
<circle cx="86.8" cy="117.5" r=".52"/>
<circle cx="86.8" cy="117.5" r=".99"/>
<circle cx="86.8" cy="117.5" r=".6"/>
<circle cx="106.2" cy="117.5" r=".3"/>
<circle cx="106.2" cy="117.5" r=".52"/>
<circle cx="106.2" cy="117.5" r=".99"/>
<circle cx="106.2" cy="117.5" r=".6"/>
<circle cx="150.9" cy="115.2" r=".3"/>
<circle cx="198.9" cy="115.2" r=".3"/>
<circle cx="298.5" cy="133.4" r="4.7"/>
<circle cx="298.5" cy="133.4" r="4.8"/>
<circle cx="298.5" cy="133.4" r="2.17"/>
<circle cx="298.5" cy="133.4" r="2.38"/>
<circle cx="298.5" cy="133.4" r="2.41"/>
<circle cx="298.5" cy="133.4" r=".99"/>
<circle cx="66.5" cy="144.7" r="1.39"/>
<circle cx="66.5" cy="144.7" r=".4"/>
<circle cx="66.5" cy="144.7" r=".51"/>
<circle cx="66.5" cy="144.7" r=".71"/>
<circle cx="66.5" cy="144.7" r="1.29"/>
<circle cx="67.3" cy="142.1" r=".3"/>
<circle cx="67.3" cy="142.1" r=".52"/>
<circle cx="67.3" cy="142.1" r=".99"/>
<circle cx="67.3" cy="142.1" r=".6"/>
<circle cx="86.8" cy="142.1" r=".3"/>
<circle cx="86.8" cy="142.1" r=".52"/>
<circle cx="86.8" cy="142.1" r=".99"/>
<circle cx="86.8" cy="142.1" r=".6"/>
<circle cx="106.2" cy="142.1" r=".3"/>
<circle cx="106.2" cy="142.1" r=".52"/>
<circle cx="106.2" cy="142.1" r=".99"/>
<circle cx="106.2" cy="142.1" r=".6"/>
<circle cx="107" cy="144.7" r="1.39"/>
<circle cx="107" cy="144.7" r=".4"/>
<circle cx="107" cy="144.7" r=".51"/>
<circle cx="107" cy="144.7" r=".71"/>
<circle cx="107" cy="144.7" r="1.29"/>
<circle cx="155.8" cy="205.5" r=".5"/>
<circle cx="155.8" cy="205.5" r="1.59"/>
<circle cx="193.9" cy="205.5" r=".5"/>
<circle cx="193.9" cy="205.5" r="1.59"/>
<circle cx="155.8" cy="243.6" r=".5"/>
<circle cx="155.8" cy="243.6" r="1.59"/>
<circle cx="193.9" cy="243.6" r=".5"/>
<circle cx="193.9" cy="243.6" r="1.59"/>
</g>
<g fill="none" stroke="#000" stroke-width=".21" stroke-dasharray="6.3 1.3 1.3 1.3 1.3 1.3">
<path d="M345.3 178.9v.3M406.9 179.2v-.3M413.1 179.5v.5M375.5 196.6v-.3M376.7 196.3v.3M378.6 199.9l.5 .2M345.3 207.6l4.1 2.4M345.3 207.6l.2 .4M345.3 207.6l-.3-.3M348.3 215.4h.1M376.3 201l2.8 1.6M377.2 200.2v.5"/>
<path d="M406.8 208l.1-.4M407.2 207.3l-.3 .3M375.5 225.1l.6 .1 .6-.1M375.5 225.1l.2 .4M376.5 225.5l.2-.4"/>
</g>
<path d="M345.3 183.3v24.3M406.9 207.6v-24.3M375.5 225.1v-24.4" fill="none" stroke="#000" stroke-width=".21" stroke-dasharray="6.3 1.3 1.3 1.3 1.3 1.3" stroke-dashoffset="3.7"/>
<path d="M376.7 201.4v23.7" fill="none" stroke="#000" stroke-width=".21" stroke-dasharray="6.3 1.3 1.3 1.3 1.3 1.3" stroke-dashoffset="4"/>
<path d="M376.7 225.1l30.2-17.5" fill="none" stroke="#000" stroke-width=".21" stroke-dasharray="6.3 1.3 1.3 1.3 1.3 1.3" stroke-dashoffset="4.8"/>
<path d="M354.1 212.7l21.4 12.4" fill="none" stroke="#000" stroke-width=".21" stroke-dasharray="6.3 1.3 1.3 1.3 1.3 1.3" stroke-dashoffset="3.5"/>
<g font-size="4.9">
<text x="69.1" y="175.3">PLAIN CABINET</text>
<text x="143.3" y="175.3">LATCH PACKAGE CABINET</text>
<text x="269" y="175.3">BOLT PACKAGE CABINET</text>
</g>
<g font-size="3.9">
<text x="12.7" y="8.5">30020000</text>
<text x="159.8" y="18.9">7.13</text>
<text x="190.7" y="18.9">13.00</text>
<text x="96.7" y="38">14.25 SQUARE</text>
<text x="96.3" y="47.1">&quot;FEED&quot; HOPPER</text>
<text x="97.8" y="42.6">OUTSIDE FLEX</text>
<text x="244.7" y="50.1">17.00</text>
<text x="345.9" y="50.1">15.81</text>
<text x="119.1" y="54.2">13.00 SQUARE</text>
<text x="122.1" y="58.8">INSIDE FLEX</text>
<text x="242.3" y="54.7">SQUARE</text>
<text x="348.1" y="54.7">TYP</text>
<text x="118.7" y="63.4">&quot;FEED&quot; HOPPER</text>
<text x="209.7" y="60">1.25 MAXIMUM</text>
<text x="211.4" y="64.6">AUGER SIZE</text>
<text x="257.8" y="63.6">8.50</text>
<text x="334.7" y="62.7">7.91</text>
<text x="258.8" y="68.2">TYP</text>
<text x="335.8" y="67.2">TYP</text>
<text x="113.2" y="80.4">.63 TYP</text>
<text x="356.9" y="85.8">.59 TYP</text>
<text x="271.4" y="90">.44 (4)</text>
<text x="42.7" y="102.5">.50</text>
<text x="341.6" y="102.7">.75 TYP</text>
<text x="219.2" y="125.7">FEEDTUBE SIZE</text>
<text x="219.7" y="121.1">1.50 MAXIMUM</text>
<text x="357.6" y="123.9">1.50 TYP</text>
<text x="40.2" y="129.5">12.38</text>
<text x="226.7" y="142">4.50</text>
<text x="36.6" y="156.8">.38 (4)</text>
<text x="82" y="165.1">14.00</text>
<text x="170.1" y="165.1">14.00</text>
<text x="202.9" y="165.1">6.00</text>
<text x="305.9" y="162.1">7.00</text>
<text x="334" y="162.1">1.50</text>
<text x="132.3" y="190.6">1.00 TYP</text>
<text x="170.1" y="190.6">12.00</text>
<text x="109.2" y="197.7">1.00 TYP</text>
<text x="209.9" y="195.2">3/8-16NC TAPPED</text>
<text x="212.7" y="199.8">X .38&quot; DEEP (4)</text>
<text x="214.7" y="212">1.00 (4)</text>
<text x="125.3" y="226">12.00</text>
<text x="364.3" y="265.2">B</text>
<text x="369.1" y="265.2">30020000</text>
</g>
<g font-size="3.5">
<text x="26.6" y="90">REAR ACCESS PANEL</text>
<text x="128.6" y="85.3">FLEX &quot;FEED&quot; HOPPER</text>
<text x="128.6" y="88.8">WITH MASSING PADDLES</text>
<text x="26.6" y="93.5">STEEL OR CLEAR LEXAN</text>
<text x="131.6" y="98.1">LATCH PACKAGE</text>
<text x="236.2" y="100.3">BOLT PACKAGE</text>
</g>
<g font-size="3.2">
<text x="91.1" y="7.9">7</text>
<text x="140.4" y="8.1">6</text>
<text x="189.8" y="7.9">5</text>
<text x="239.3" y="7.6">4</text>
<text x="289.9" y="7.9">3</text>
<text x="339.7" y="7.9">2</text>
<text x="389.5" y="8.1">1</text>
<text x="12.8" y="41.6">D</text>
<text x="417.3" y="41.1">D</text>
<text x="12.4" y="105.7">C</text>
<text x="417.6" y="106.5">C</text>
<text x="13.3" y="170.9">B</text>
<text x="418.1" y="170.8">B</text>
<text x="417.3" y="231.9">A</text>
<text x="12.9" y="237.2">A</text>
<text x="363.6" y="249.5">OUTLINE DIMENSIONS 05 SERIES</text>
<text x="38.3" y="271.8">8</text>
<text x="88.9" y="272">7</text>
<text x="138.5" y="271.8">6</text>
<text x="189.1" y="271.8">5</text>
<text x="240.4" y="271.8">4</text>
<text x="289.7" y="272">3</text>
<text x="340.3" y="272">2</text>
<text x="390.1" y="272">1</text>
</g>
<g font-size="2.8">
<text x="294.6" y="234.8">UNLESS OTHERWISE SPECIFIED</text>
<text x="296.1" y="237.6">DIMENSIONS ARE IN INCHES,</text>
<text x="302.2" y="240.5">TOLERANCES ARE:</text>
<text x="337.8" y="250.4">RSD</text>
<text x="347.7" y="250.4">9/11/2008</text>
<text x="339.1" y="264">DO NOT SCALE</text>
<text x="338.8" y="266.8">FROM DRAWING</text>
</g>
<g font-size="2.1">
<text x="340" y="233.4">CAD DRAWING, DO</text>
<text x="338" y="235.5">NOT MANUALLY UPDATE</text>
<text x="299.2" y="244.2">WELDMENTS</text>
<text x="321.2" y="244.2">ASSEMBLIES</text>
<text x="343.9" y="241.3">THIRD ANGLE</text>
<text x="344.1" y="243.5">PROJECTION</text>
<text x="293.6" y="251.6">.XXX</text>
<text x="294.3" y="247.4">DECIMALS</text>
<text x="294.5" y="249.5">.XX</text>
<text x="301.2" y="251.6">.032</text>
<text x="301.4" y="249.5">.06</text>
<text x="306.2" y="247.4">ANGLES</text>
<text x="309.8" y="249.5">1.0</text>
<text x="315.7" y="251.6">.XXX</text>
<text x="316.4" y="247.4">DECIMALS</text>
<text x="316.6" y="249.5">.XX</text>
<text x="323.3" y="251.6">.063</text>
<text x="323.5" y="249.5">.12</text>
<text x="328.3" y="247.4">ANGLES</text>
<text x="331.9" y="249.5">1.0</text>
<text x="296.2" y="255.8">THE INFORMATION CONTAINED IN THIS</text>
<text x="297.3" y="258">DRAWING IS THE SOLE PROPERTY OF</text>
<text x="297.4" y="262.2">REPRODUCTION IN PART OR WHOLE</text>
<text x="299.1" y="260.1">TECNETICS INDUSTRIES INC. ANY</text>
<text x="298.1" y="264.3">WITHOUT THE WRITTEN PERMISSION</text>
<text x="300.2" y="266.4">OF TECNETICS INDUSTRIES INC.</text>
<text x="303.6" y="268.5">IS STRICTLY PROHIBITED.</text>
<text x="378" y="268.5">SCALE 1:8</text>
<text x="399.3" y="268.6">SHEET 1 OF 2</text>
</g>
<g font-size="1.8">
<text x="328.8" y="11.1">REV</text>
<text x="355.3" y="11.2">DESCRIPTION OF CHANGE</text>
<text x="402.2" y="10.9">BY</text>
<text x="408.9" y="11">DATE</text>
<text x="348.6" y="245.9">DATE</text>
<text x="363.6" y="245.9">TITLE:</text>
<text x="378.9" y="243.2">1811 Buerkle Rd., St. Paul, MN 55110</text>
<text x="337.8" y="247.9">DRAWN</text>
<text x="337.8" y="252.4">CHECKED</text>
<text x="337.8" y="256.9">APPROVED</text>
<text x="363.9" y="261.8">SIZE</text>
<text x="369.1" y="261.8">DRAWING NUMBER</text>
<text x="410.6" y="261.8">REV</text>
</g>
</svg>
